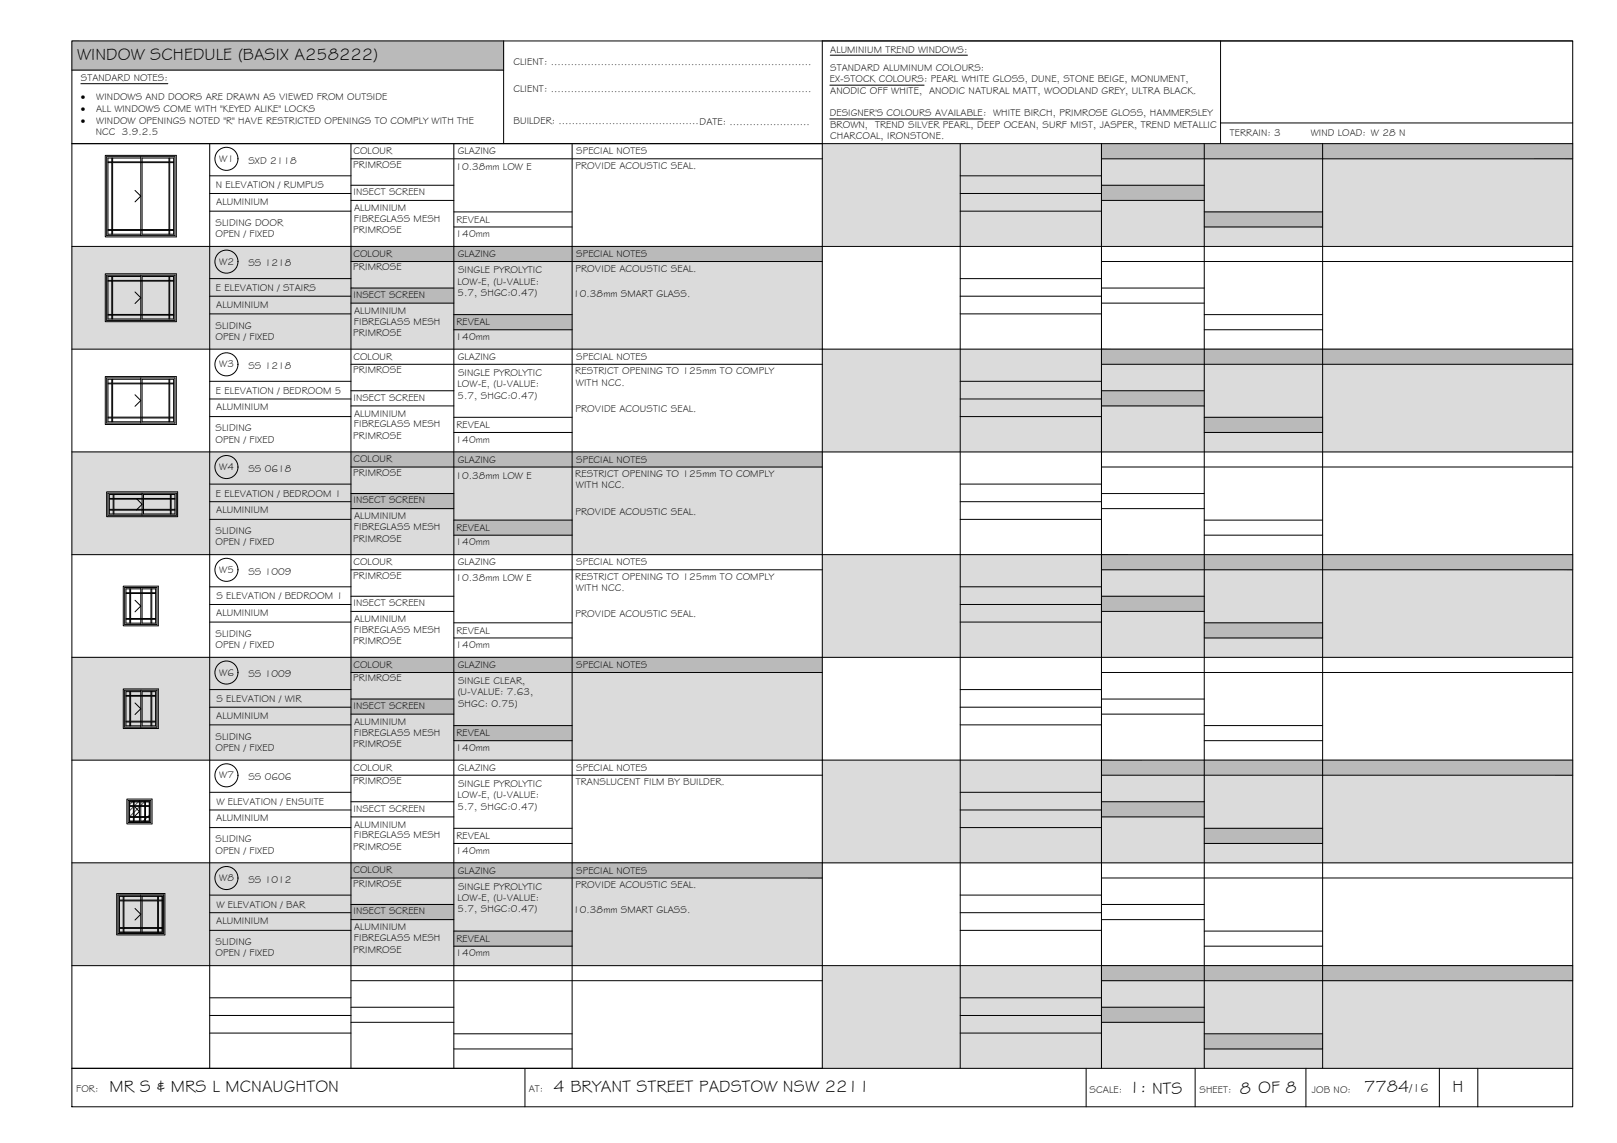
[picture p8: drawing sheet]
<svg xmlns="http://www.w3.org/2000/svg" width="420mm" height="297mm" viewBox="0 0 420 297" stroke-linecap="round" stroke-linejoin="round" font-family="sans-serif">
<!-- layer: WINDOW SCHEDULE HATCH -->
<g fill="#dbdbdb" stroke="#dbdbdb" stroke-width=".26">
<path d="M213.7 37.3l195 26.7v-26.7zM213.7 37.3l195 26.7h-195z"/>
<path d="M18.7 64l195 26.7v-26.7zM18.7 64l195 26.7h-195z"/>
<path d="M213.7 90.7l195 26.7v-26.7zM213.7 90.7l195 26.7h-195z"/>
<path d="M18.7 117.4l195 26.7v-26.7zM18.7 117.4l195 26.7h-195z"/>
<path d="M213.7 144.1l195 26.7v-26.7zM213.7 144.1l195 26.7h-195z"/>
<path d="M18.7 170.8l195 26.7v-26.7zM18.7 170.8l195 26.7h-195z"/>
<path d="M213.7 197.5l195 26.7v-26.7zM213.7 197.5l195 26.7h-195z"/>
<path d="M18.7 224.2l195 26.7v-26.7zM18.7 224.2l195 26.7h-195z"/>
<path d="M213.7 250.9l195 26.7v-26.7zM213.7 250.9l195 26.7h-195z"/>
</g>
<g fill="#bababa" stroke="#bababa" stroke-width=".26">
<path d="M18.7 10.6l112.2 7.6v-7.6zM18.7 10.6l112.2 7.6h-112.2z"/>
<path d="M286.2 37.3l122.5 4v-4zM286.2 37.3l122.5 4h-122.5z"/>
<path d="M286.2 48.1l26.7 4v-4zM286.2 48.1l26.7 4h-26.7z"/>
<path d="M312.9 55.1l30.8 3.9v-3.9zM312.9 55.1l30.8 3.9h-30.8z"/>
<path d="M91.2 64l122.5 4v-4zM91.2 64l122.5 4h-122.5z"/>
<path d="M91.2 74.9l26.7 3.9v-3.9zM91.2 74.9l26.7 3.9h-26.7z"/>
<path d="M117.9 81.8l30.8 3.9v-3.9zM117.9 81.8l30.8 3.9h-30.8z"/>
<path d="M286.2 90.7l122.5 4v-4zM286.2 90.7l122.5 4h-122.5z"/>
<path d="M286.2 101.6l26.7 3.9v-3.9zM286.2 101.6l26.7 3.9h-26.7z"/>
<path d="M312.9 108.5l30.8 3.9v-3.9zM312.9 108.5l30.8 3.9h-30.8z"/>
<path d="M91.2 117.4l122.5 4v-4zM91.2 117.4l122.5 4h-122.5z"/>
<path d="M91.2 128.3l26.7 3.9v-3.9zM91.2 128.3l26.7 3.9h-26.7z"/>
<path d="M117.9 135.2l30.8 3.9v-3.9zM117.9 135.2l30.8 3.9h-30.8z"/>
<path d="M286.2 144.1l122.5 4v-4zM286.2 144.1l122.5 4h-122.5z"/>
<path d="M286.2 155l26.7 3.9v-3.9zM286.2 155l26.7 3.9h-26.7z"/>
<path d="M312.9 161.9l30.8 3.9v-3.9zM312.9 161.9l30.8 3.9h-30.8z"/>
<path d="M91.2 170.8l122.5 4v-4zM91.2 170.8l122.5 4h-122.5z"/>
<path d="M91.2 181.6l26.7 4v-4zM91.2 181.6l26.7 4h-26.7z"/>
<path d="M117.9 188.6l30.8 3.9v-3.9zM117.9 188.6l30.8 3.9h-30.8z"/>
<path d="M286.2 197.5l122.5 4v-4zM286.2 197.5l122.5 4h-122.5z"/>
<path d="M286.2 208.4l26.7 3.9v-3.9zM286.2 208.4l26.7 3.9h-26.7z"/>
<path d="M312.9 215.3l30.8 3.9v-3.9zM312.9 215.3l30.8 3.9h-30.8z"/>
<path d="M91.2 224.2l122.5 4v-4zM91.2 224.2l122.5 4h-122.5z"/>
<path d="M91.2 235l26.7 4v-4zM91.2 235l26.7 4h-26.7z"/>
<path d="M117.9 242l30.8 3.9v-3.9zM117.9 242l30.8 3.9h-30.8z"/>
<path d="M286.2 250.9l122.5 4v-4zM286.2 250.9l122.5 4h-122.5z"/>
<path d="M286.2 261.8l26.7 3.9v-3.9zM286.2 261.8l26.7 3.9h-26.7z"/>
<path d="M312.9 268.7l30.8 3.9v-3.9zM312.9 268.7l30.8 3.9h-30.8z"/>
</g>
<!-- layer: BORDER -->
<g fill="none" stroke="#000" stroke-width=".26">
<path d="M18.7 10.6h390v277h-390zM18.7 18.2h112.2M130.9 10.6v26.7M317.1 10.6v26.7M408.7 10.6h-195v267M18.7 37.3h390M54.5 37.3v240.3M91.2 37.3v240.3M117.9 37.3v240.3M148.7 37.3v240.3M249.5 37.3v240.3M286.2 37.3v240.3"/>
<path d="M312.9 37.3v240.3M317.1 32h91.6M343.7 37.3v240.3M54.5 45.7h36.7M54.5 50.3h36.7M54.5 54.9h36.7M91.2 41.3h122.5M91.2 48.1h26.7M91.2 52.1h26.7M117.9 55.1h30.8M117.9 59h30.8M249.5 45.7h36.7"/>
<path d="M249.5 50.3h36.7M249.5 54.9h36.7M286.2 41.3h122.5M286.2 48.1h26.7M286.2 52.1h26.7M312.9 55.1h30.8M312.9 59h30.8M18.7 64h390M54.5 72.4h36.7M54.5 77h36.7M91.2 68h122.5M91.2 74.9h26.7"/>
<path d="M91.2 78.8h26.7M249.5 72.4h36.7M249.5 77h36.7M286.2 68h122.5M286.2 74.9h26.7M286.2 78.8h26.7M18.7 90.7h390M54.5 81.6h36.7M54.5 99.1h36.7M91.2 94.7h122.5M117.9 81.8h30.8M117.9 85.7h30.8"/>
<path d="M249.5 81.6h36.7M249.5 99.1h36.7M286.2 94.7h122.5M312.9 81.8h30.8M312.9 85.7h30.8M18.7 117.4h390M54.5 103.7h36.7M54.5 108.3h36.7M91.2 101.6h26.7M91.2 105.5h26.7M117.9 108.5h30.8M117.9 112.4h30.8"/>
<path d="M249.5 103.7h36.7M249.5 108.3h36.7M286.2 101.6h26.7M286.2 105.5h26.7M312.9 108.5h30.8M312.9 112.4h30.8M54.5 125.8h36.7M54.5 130.4h36.7M54.5 135h36.7M91.2 121.4h122.5M91.2 128.3h26.7M91.2 132.2h26.7"/>
<path d="M117.9 135.2h30.8M117.9 139.1h30.8M249.5 125.8h36.7M249.5 130.4h36.7M249.5 135h36.7M286.2 121.4h122.5M286.2 128.3h26.7M286.2 132.2h26.7M312.9 135.2h30.8M312.9 139.1h30.8M18.7 144.1h390M54.5 152.5h36.7"/>
<path d="M54.5 157.1h36.7M91.2 148.1h122.5M91.2 155h26.7M91.2 158.9h26.7M249.5 152.5h36.7M249.5 157.1h36.7M286.2 148.1h122.5M286.2 155h26.7M286.2 158.9h26.7M18.7 170.8h390M54.5 161.7h36.7M54.5 179.2h36.7"/>
<path d="M91.2 174.8h122.5M117.9 161.9h30.8M117.9 165.8h30.8M249.5 161.7h36.7M249.5 179.2h36.7M286.2 174.8h122.5M312.9 161.9h30.8M312.9 165.8h30.8M18.7 197.5h390M54.5 183.8h36.7M54.5 188.4h36.7M91.2 181.7h26.7"/>
<path d="M91.2 185.6h26.7M117.9 188.6h30.8M117.9 192.5h30.8M249.5 183.8h36.7M249.5 188.4h36.7M286.2 181.7h26.7M286.2 185.6h26.7M312.9 188.6h30.8M312.9 192.5h30.8M54.5 205.9h36.7M54.5 210.5h36.7M54.5 215.1h36.7"/>
<path d="M91.2 201.5h122.5M91.2 208.4h26.7M91.2 212.3h26.7M117.9 215.3h30.8M117.9 219.2h30.8M249.5 205.9h36.7M249.5 210.5h36.7M249.5 215.1h36.7M286.2 201.5h122.5M286.2 208.4h26.7M286.2 212.3h26.7M312.9 215.3h30.8"/>
<path d="M312.9 219.2h30.8M18.7 224.2h390M54.5 232.6h36.7M54.5 237.2h36.7M91.2 228.2h122.5M91.2 235h26.7M91.2 239h26.7M249.5 232.6h36.7M249.5 237.2h36.7M286.2 228.2h122.5M286.2 235h26.7M286.2 239h26.7"/>
<path d="M18.7 250.9h390M54.5 241.8h36.7M54.5 259.3h36.7M91.2 254.9h122.5M117.9 242h30.8M117.9 245.9h30.8M249.5 241.8h36.7M249.5 259.3h36.7M286.2 254.9h122.5M312.9 242h30.8M312.9 245.9h30.8M18.7 277.6h390"/>
<path d="M54.5 263.9h36.7M54.5 268.5h36.7M91.2 261.8h26.7M91.2 265.7h26.7M117.9 268.7h30.8M117.9 272.6h30.8M136.4 277.6v10M249.5 263.9h36.7M249.5 268.5h36.7M282.2 277.6v10M286.2 261.8h26.7M286.2 265.7h26.7"/>
<path d="M310.5 277.6v10M312.9 268.7h30.8M312.9 272.6h30.8M339.3 277.6v10M374 277.6v10M384 277.6v10"/>
</g>
<!-- layer: TEXT -->
<path d="M215.7 14.3h35.7M21 21.8h22.6M215.6 30.9h39.8M215.6 22.1h24.5" fill="none" stroke="#000" stroke-width=".26"/>
<!-- layer: HATCH -->
<path d="M34.4 208.4l-.7 .7M35.6 210.3l-1.9 2M36 208.4l-2.3 2.3M36.2 209.7l-.5 .5M37.6 208.4l-1 .9M38.8 211.8l-1.6 1.6M38.8 213.4h.1" fill="none" stroke="#545454" stroke-width=".26"/>
<!-- layer: WINDOWS -->
<g fill="none" stroke="#000" stroke-width=".26">
<path d="M27.7 40.7h17.8v20.5h-17.8zM28.1 42.3h.9v17.4h-.9M28.1 59.9h.9v1M29 41.1v1h-.9M29.3 41.1v1h14.6v-1M29.3 42.3h14.6v17.4h-14.6zM35.1 49.5l1.5 1.5-1.5 1.5M36.6 41.1h-8.5v19.8h8.5M36.6 40.7v20.5M36.9 41.1h8.2v19.8h-8.2zM44.1 41.1v1h1M45.1 42.3h-1v17.4h1"/>
<path d="M45.1 59.9h-1v1M27.7 71.5h17.8v11.8h-17.8zM28.1 73.1h.9v8.6h-.9M29 71.9v1h-.9M29.3 60.9v-1h14.6v1M29.3 71.9v1h14.6v-1M29.3 73.1h14.6v8.6h-14.6zM35.1 75.9l1.5 1.5-1.5 1.5M36.6 71.9h-8.5v11h8.5M36.6 71.5v11.8M36.9 71.9h8.2v11h-8.2zM44.1 71.9v1h1"/>
<path d="M45.1 73.1h-1v8.6h1M27.7 98.2h17.8v11.8h-17.8zM28.1 99.8h.9v8.6h-.9M28.1 81.9h.9v1M29 98.6v1h-.9M29.3 98.6v1h14.6v-1M29.3 99.8h14.6v8.6h-14.6zM29.3 82.9v-1h14.6v1M36.6 98.6h-8.5v11h8.5M36.6 98.2v11.8M36.9 98.6h8.2v11h-8.2zM44.1 98.6v1h1"/>
<path d="M45.1 99.8h-1v8.6h1M45.1 81.9h-1v1M28.1 108.6h.9v1M29.3 109.6v-1h14.6v1M35.1 102.6l1.5 1.5-1.5 1.5M45.1 108.6h-1v1M28.1 128.2h17.7v5.7h-17.7zM28.4 129.7h1v2.7h-1M28.4 132.6h1v1M29.4 128.5v1h-1M29.6 128.5v1h14.7v-1M29.6 129.7h14.7v2.7h-14.7z"/>
<path d="M29.6 133.6v-1h14.7v1M35.4 129.6l1.5 1.5-1.5 1.4M36.9 128.2v5.7M36.9 128.5h-8.5v5.1h8.5M37.3 128.5h8.2v5.1h-8.2zM44.5 128.5v1h1M45.5 129.7h-1v2.7h1M45.5 132.6h-1v1M32.4 152.7h8.4v9.6h-8.4zM32.7 154.2h1v6.5h-1M33.7 153v1h-1M33.9 153v1h5.3v-1"/>
<path d="M33.9 154.2h5.3v6.5h-5.3zM35.1 156l1.5 1.5-1.5 1.5M36.6 152.7v9.6M36.6 153h-3.9v8.9h3.9M36.9 153h3.5v8.9h-3.5zM39.4 153v1h1M40.4 154.2h-1v6.5h1M32.4 179.4h8.4v9.6h-8.4zM32.7 160.9h1v1M33.7 179.7v1h-1M33.9 161.9v-1h5.3v1M33.9 179.7v1h5.3v-1"/>
<path d="M36.6 179.4v9.6M36.6 179.7h-3.9v8.9h3.9M36.9 179.7h3.5v8.9h-3.5zM39.4 179.7v1h1M40.4 160.9h-1v1M32.7 180.9h1v6.5h-1M32.7 187.6h1v1M33.9 180.9h5.3v6.5h-5.3zM33.9 188.6v-1h5.3v1M35.1 182.7l1.5 1.5-1.5 1.5M40.4 180.9h-1v6.5h1M40.4 187.6h-1v1"/>
<path d="M33.3 208h5.9v5.8h-5.9zM33.7 208.4h5.1v5h-5.1zM33.7 209.6h1v2.6h-1M33.7 212.4h1v1M34.7 208.4v1h-1M34.7 209.4l1.5 1.5-1.5 1.5M34.8 208.4v1h2.8v-1M34.8 209.6h2.8v2.6h-2.8zM34.8 213.4v-1h2.8v1M36.2 208v5.8M36.6 208.4v5M37.8 208.4v1h1"/>
<path d="M38.8 209.6h-1v2.6h1M38.8 212.4h-1v1M30.7 232.6h11.8v10h-11.8zM31 232.9h11.1v9.4h-11.1zM31 234.1h1v7h-1M32 232.9v1h-1M32.2 232.9v1h8.8v-1M32.2 234.1h8.8v7h-8.8zM35.1 236.1l1.5 1.5-1.5 1.5M36.6 232.6v10M36.9 232.9v9.4M41.2 232.9v1h.9"/>
<path d="M42.1 234.1h-.9v7h.9M31 241.3h1v1M32.2 242.3v-1h8.8v1M42.1 241.3h-.9v1"/>
<circle cx="58.8" cy="41.3" r="3"/>
<circle cx="58.8" cy="68" r="3"/>
<circle cx="58.8" cy="94.7" r="3"/>
<circle cx="58.8" cy="121.4" r="3"/>
<circle cx="58.8" cy="148.1" r="3"/>
<circle cx="58.8" cy="174.8" r="3"/>
<circle cx="58.8" cy="201.5" r="3"/>
<circle cx="58.8" cy="228.2" r="3"/>
</g>
<!-- layer: NEWWORK -->
<path d="M27.4 40.4h18.4v21.2h-18.4zM27.4 71.2h18.4v12.4h-18.4zM27.4 97.9h18.4v12.4h-18.4zM27.7 127.8h18.5v6.5h-18.5zM32 152.3h9.1v10.3h-9.1zM32 179h9.1v10.3h-9.1zM33 207.7h6.5v6.4h-6.5zM30.3 232.2h12.5v10.8h-12.5z" fill="none" stroke="#000" stroke-width=".26"/>
<g font-size="4.5">
<text x="20" y="15.6">WINDOW SCHEDULE (BASIX A258222)</text>
<text x="28.5" y="283.7">MR S &amp; MRS L MCNAUGHTON</text>
<text x="143.8" y="283.7">4 BRYANT STREET PADSTOW NSW 2211</text>
<text x="293.4" y="284">1: NTS</text>
<text x="322.2" y="284.2">8 OF 8</text>
<text x="354.5" y="283.8">7784</text>
<text x="377.4" y="283.8">H</text>
</g>
<text font-size="3.2" x="366.3" y="283.8">/16</text>
<g font-size="2.6">
<text x="133.4" y="16.9">CLIENT: ..............................................................................</text>
<text x="215.7" y="13.6">ALUMINIUM TREND WINDOWS:</text>
<text x="21" y="21.1">STANDARD NOTES:</text>
<text x="215.6" y="21.4">EX-STOCK COLOURS: PEARL WHITE GLOSS, DUNE, STONE BEIGE, MONUMENT,</text>
<text x="215.7" y="18.5">STANDARD ALUMINUM COLOURS:</text>
<text x="21" y="26.1">·</text>
<text x="21" y="29.1">·</text>
<text x="25" y="29.1">ALL WINDOWS COME WITH &quot;KEYED ALIKE&quot; LOCKS</text>
<text x="25" y="26.1">WINDOWS AND DOORS ARE DRAWN AS VIEWED FROM OUTSIDE</text>
<text x="133.4" y="24">CLIENT: ..............................................................................</text>
<text x="215.7" y="24.4">ANODIC OFF WHITE, ANODIC NATURAL MATT, WOODLAND GREY, ULTRA BLACK.</text>
<text x="21" y="32.1">·</text>
<text x="24.9" y="35.1">NCC 3.9.2.5</text>
<text x="25" y="32.1">WINDOW OPENINGS NOTED &quot;R&quot; HAVE RESTRICTED OPENINGS TO COMPLY WITH THE</text>
<text x="133.4" y="32.3">BUILDER: ..........................................DATE: ........................</text>
<text x="215.6" y="30.2">DESIGNER'S COLOURS AVAILABLE: WHITE BIRCH, PRIMROSE GLOSS, HAMMERSLEY</text>
<text x="215.7" y="33.2">BROWN, TREND SILVER PEARL, DEEP OCEAN, SURF MIST, JASPER, TREND METALLIC</text>
<text x="319.6" y="35.4">TERRAIN: 3</text>
<text x="340.6" y="35.4">WIND LOAD: W 28 N</text>
<text x="91.8" y="40.1">COLOUR</text>
<text x="119" y="40.1">GLAZING</text>
<text x="149.7" y="40.1">SPECIAL NOTES</text>
<text x="215.7" y="36.1">CHARCOAL, IRONSTONE.</text>
<text x="57" y="42.1">W1</text>
<text x="64.5" y="42.6">SXD 2118</text>
<text x="91.8" y="43.6">PRIMROSE</text>
<text x="118.3" y="44.3">10.38mm LOW E</text>
<text x="149.5" y="43.9">PROVIDE ACOUSTIC SEAL.</text>
<text x="56.1" y="49">N ELEVATION / RUMPUS</text>
<text x="56.2" y="53.2">ALUMINIUM</text>
<text x="91.8" y="50.7">INSECT SCREEN</text>
<text x="56" y="58.7">SLIDING DOOR</text>
<text x="92" y="57.7">FIBREGLASS MESH</text>
<text x="92" y="54.9">ALUMINIUM</text>
<text x="118.6" y="57.9">REVEAL</text>
<text x="56" y="61.6">OPEN / FIXED</text>
<text x="91.8" y="60.7">PRIMROSE</text>
<text x="118.4" y="61.7">140mm</text>
<text x="57" y="68.8">W2</text>
<text x="64.5" y="69.3">SS 1218</text>
<text x="91.8" y="70.2">PRIMROSE</text>
<text x="91.8" y="66.8">COLOUR</text>
<text x="119" y="66.9">GLAZING</text>
<text x="119" y="71">SINGLE PYROLYTIC</text>
<text x="149.5" y="70.6">PROVIDE ACOUSTIC SEAL.</text>
<text x="149.7" y="66.9">SPECIAL NOTES</text>
<text x="56.1" y="75.7">E ELEVATION / STAIRS</text>
<text x="91.8" y="77.4">INSECT SCREEN</text>
<text x="118.9" y="73.9">LOW-E, (U-VALUE:</text>
<text x="118.9" y="76.9">5.7, SHGC:0.47)</text>
<text x="149" y="77.1">10.38mm SMART GLASS.</text>
<text x="56.2" y="79.9">ALUMINIUM</text>
<text x="92" y="81.6">ALUMINIUM</text>
<text x="56" y="88.3">OPEN / FIXED</text>
<text x="56" y="85.4">SLIDING</text>
<text x="91.8" y="87.4">PRIMROSE</text>
<text x="92" y="84.4">FIBREGLASS MESH</text>
<text x="118.4" y="88.3">140mm</text>
<text x="118.6" y="84.6">REVEAL</text>
<text x="57" y="95.5">W3</text>
<text x="64.5" y="96">SS 1218</text>
<text x="91.8" y="93.5">COLOUR</text>
<text x="119" y="93.5">GLAZING</text>
<text x="149.7" y="93.5">SPECIAL NOTES</text>
<text x="91.8" y="97">PRIMROSE</text>
<text x="118.9" y="100.6">LOW-E, (U-VALUE:</text>
<text x="119" y="97.7">SINGLE PYROLYTIC</text>
<text x="149.5" y="97.3">RESTRICT OPENING TO 125mm TO COMPLY</text>
<text x="149.6" y="100.2">WITH NCC.</text>
<text x="56.1" y="102.4">E ELEVATION / BEDROOM 5</text>
<text x="56.2" y="106.7">ALUMINIUM</text>
<text x="91.8" y="104.1">INSECT SCREEN</text>
<text x="118.9" y="103.6">5.7, SHGC:0.47)</text>
<text x="149.5" y="107.1">PROVIDE ACOUSTIC SEAL.</text>
<text x="56" y="112.1">SLIDING</text>
<text x="92" y="111.1">FIBREGLASS MESH</text>
<text x="92" y="108.3">ALUMINIUM</text>
<text x="118.6" y="111.3">REVEAL</text>
<text x="56" y="115">OPEN / FIXED</text>
<text x="91.8" y="114.1">PRIMROSE</text>
<text x="118.4" y="115">140mm</text>
<text x="57" y="122.2">W4</text>
<text x="64.5" y="122.7">SS 0618</text>
<text x="91.8" y="123.6">PRIMROSE</text>
<text x="91.8" y="120.2">COLOUR</text>
<text x="118.3" y="124.4">10.38mm LOW E</text>
<text x="119" y="120.3">GLAZING</text>
<text x="149.5" y="124">RESTRICT OPENING TO 125mm TO COMPLY</text>
<text x="149.7" y="120.3">SPECIAL NOTES</text>
<text x="56.1" y="129.1">E ELEVATION / BEDROOM 1</text>
<text x="91.8" y="130.8">INSECT SCREEN</text>
<text x="149.6" y="126.9">WITH NCC.</text>
<text x="56.2" y="133.3">ALUMINIUM</text>
<text x="92" y="137.8">FIBREGLASS MESH</text>
<text x="92" y="135">ALUMINIUM</text>
<text x="118.6" y="138">REVEAL</text>
<text x="149.5" y="133.7">PROVIDE ACOUSTIC SEAL.</text>
<text x="56" y="141.7">OPEN / FIXED</text>
<text x="56" y="138.8">SLIDING</text>
<text x="91.8" y="140.8">PRIMROSE</text>
<text x="118.4" y="141.7">140mm</text>
<text x="57" y="148.9">W5</text>
<text x="64.5" y="149.4">SS 1009</text>
<text x="91.8" y="146.9">COLOUR</text>
<text x="119" y="147">GLAZING</text>
<text x="149.7" y="147">SPECIAL NOTES</text>
<text x="56.2" y="155.8">S ELEVATION / BEDROOM 1</text>
<text x="91.8" y="150.4">PRIMROSE</text>
<text x="118.3" y="151.1">10.38mm LOW E</text>
<text x="149.5" y="150.7">RESTRICT OPENING TO 125mm TO COMPLY</text>
<text x="149.6" y="153.6">WITH NCC.</text>
<text x="56.2" y="160">ALUMINIUM</text>
<text x="91.8" y="157.5">INSECT SCREEN</text>
<text x="92" y="161.7">ALUMINIUM</text>
<text x="149.5" y="160.5">PROVIDE ACOUSTIC SEAL.</text>
<text x="56" y="165.5">SLIDING</text>
<text x="91.8" y="167.5">PRIMROSE</text>
<text x="92" y="164.5">FIBREGLASS MESH</text>
<text x="118.6" y="164.7">REVEAL</text>
<text x="56" y="168.4">OPEN / FIXED</text>
<text x="91.8" y="173.6">COLOUR</text>
<text x="118.4" y="168.4">140mm</text>
<text x="119" y="173.6">GLAZING</text>
<text x="149.7" y="173.7">SPECIAL NOTES</text>
<text x="57" y="175.6">W6</text>
<text x="64.5" y="176.1">SS 1009</text>
<text x="91.8" y="177.1">PRIMROSE</text>
<text x="119" y="177.8">SINGLE CLEAR,</text>
<text x="56.2" y="182.5">S ELEVATION / WIR</text>
<text x="91.8" y="184.2">INSECT SCREEN</text>
<text x="118.9" y="180.7">(U-VALUE: 7.63,</text>
<text x="119" y="183.7">SHGC: 0.75)</text>
<text x="56.2" y="186.7">ALUMINIUM</text>
<text x="92" y="191.2">FIBREGLASS MESH</text>
<text x="92" y="188.4">ALUMINIUM</text>
<text x="118.6" y="191.4">REVEAL</text>
<text x="56" y="195.1">OPEN / FIXED</text>
<text x="56" y="192.2">SLIDING</text>
<text x="91.8" y="194.2">PRIMROSE</text>
<text x="118.4" y="195.1">140mm</text>
<text x="57" y="202.3">W7</text>
<text x="64.5" y="202.7">SS 0606</text>
<text x="91.8" y="203.7">PRIMROSE</text>
<text x="91.8" y="200.3">COLOUR</text>
<text x="119" y="200.4">GLAZING</text>
<text x="149.7" y="200.4">SPECIAL NOTES</text>
<text x="56.2" y="209.2">W ELEVATION / ENSUITE</text>
<text x="118.9" y="207.4">LOW-E, (U-VALUE:</text>
<text x="119" y="204.5">SINGLE PYROLYTIC</text>
<text x="149.6" y="204.1">TRANSLUCENT FILM BY BUILDER.</text>
<text x="56.2" y="213.4">ALUMINIUM</text>
<text x="91.8" y="210.9">INSECT SCREEN</text>
<text x="92" y="215.1">ALUMINIUM</text>
<text x="118.9" y="210.4">5.7, SHGC:0.47)</text>
<text x="56" y="221.8">OPEN / FIXED</text>
<text x="56" y="218.9">SLIDING</text>
<text x="91.8" y="220.9">PRIMROSE</text>
<text x="92" y="217.9">FIBREGLASS MESH</text>
<text x="118.4" y="221.8">140mm</text>
<text x="118.6" y="218.1">REVEAL</text>
<text x="91.8" y="227">COLOUR</text>
<text x="119" y="227">GLAZING</text>
<text x="149.7" y="227.1">SPECIAL NOTES</text>
<text x="57" y="229">W8</text>
<text x="64.5" y="229.5">SS 1012</text>
<text x="91.8" y="230.5">PRIMROSE</text>
<text x="119" y="231.2">SINGLE PYROLYTIC</text>
<text x="149.5" y="230.8">PROVIDE ACOUSTIC SEAL.</text>
<text x="56.2" y="235.9">W ELEVATION / BAR</text>
<text x="91.8" y="237.6">INSECT SCREEN</text>
<text x="118.9" y="234.1">LOW-E, (U-VALUE:</text>
<text x="118.9" y="237.1">5.7, SHGC:0.47)</text>
<text x="149" y="237.3">10.38mm SMART GLASS.</text>
<text x="56" y="245.6">SLIDING</text>
<text x="56.2" y="240.1">ALUMINIUM</text>
<text x="92" y="244.6">FIBREGLASS MESH</text>
<text x="92" y="241.8">ALUMINIUM</text>
<text x="118.6" y="244.8">REVEAL</text>
<text x="56" y="248.5">OPEN / FIXED</text>
<text x="91.8" y="247.6">PRIMROSE</text>
<text x="118.4" y="248.6">140mm</text>
<text x="19.8" y="283.8">FOR:</text>
<text x="137.4" y="283.7">AT:</text>
<text x="283.1" y="284">SCALE:</text>
<text x="311.7" y="284">SHEET:</text>
<text x="340.9" y="284">JOB NO:</text>
</g>
</svg>
